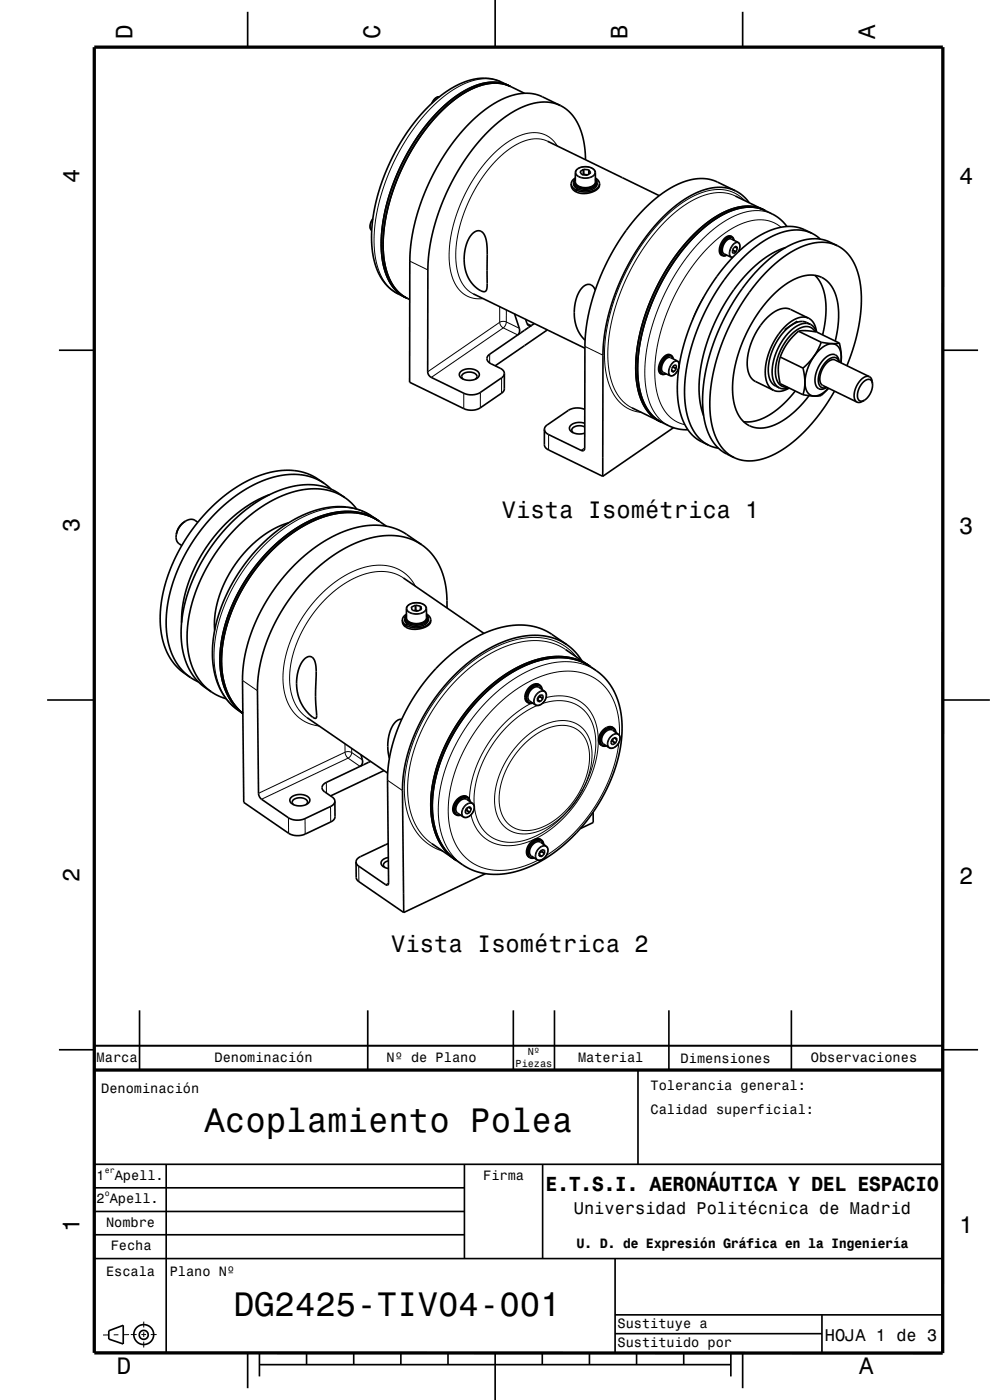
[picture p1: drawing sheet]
<svg xmlns="http://www.w3.org/2000/svg" width="210mm" height="297mm" viewBox="0 0 210 297" stroke-linecap="round" stroke-linejoin="round" font-family="sans-serif">
<g fill="none" stroke="#000" stroke-width=".35">
<path d="M52.5 2.5v7.5M105 0v10M107.9 18.2l-1.4-.5-1.2-.2h-1.4l-1.4 .2-3.2 1.1-3 1.9-3 2.7-3.1 3.4-2.6 3.7-2.4 4.4-2 4.6-1.3 4.4-.8 4.2-.2 4.2 .4 3.8 1 3.1 .8 1.3 .9 1.1 .9 .8 1.1 .7M107.9 18.2l-2.1-1-1.6-.5a12.1 12.1 0 0 0-8.9 2.3 38.9 38.9 0 0 0-14.4 19.8 29.7 29.7 0 0 0-1.5 16.7 10.1 10.1 0 0 0 5.1 6.9l1.5 .7M107.9 18.2l-1.4-.5-1.2-.2h-1.4l-1.4 .2-2.8 1-3.2 1.9-3.2 2.8-2.9 3.2-2.5 3.5-2.6 4.6-2 4.5-1.3 4.2-.9 4.7-.2 4.2 .4 3.6 1 3.1 .7 1.4 .8 1.1 1 .9 1.2 .7M107.9 18.2l.4 .1M108.3 18.3l2.9 1.5M157.5 2.5v7.5M93.2 20.5a1.78 1.78 0 0 0-1.6 1.4M93.5 23.7l2.1-1.9 2-1.6 2.1-1.2 1.9-.8 1.7-.4 1.9-.2 1.6 .2 1.5 .5-1.4-.4-1.2-.2-1.3-.1-1.5 .3-1.5 .4-1.8 .8-2.9 1.8-3 2.6-2.9 3.2-2.8 3.9-2.4 4.4-2 4.8-1.3 4.4-.8 4.3-.2 4.2 .4 3.7 1 3 .7 1.1 .9 1.3 .9 .8 1.2 .7-1.5-1-1.3-1.4-1-1.7-.7-2.1-.5-2.3-.1-2.7 .1-2.9 .4-2.9 .7-3 1-3.2 1.2-3.2 1.4-2.9 1.8-3.1 1.7-2.6 2.1-2.6zM116.1 30l23.7 11.5M118.9 22.4l-1.4-.5-1.6-.3-1.7 .1-1.8 .4-1.9 .7-1.9 1.1-3.7 2.7-2 2-1.9 2.1-3.2 4.5-2.7 5-2.3 5.5-1.4 5.3-.6 4.8-.1 23.3 .2 .4 .5 .5 7 3.4a3.9 3.9 0 0 0 3.5-.2l4.7-3.2 .4-.8"/>
<path d="M118.9 22.4l-4.6-2.2-1.4-.3-1.7-.1-1.9 .3-1.8 .5-2.1 1-2.1 1.4-2.2 1.8-2.1 1.9-2.1 2.5-2.1 2.9-1.6 2.5-1.6 3-1.6 3.4-1.1 3-1.3 5.1-.6 4.6-.1 27.4 11.5 5.6a3.9 3.9 0 0 0 3.5-.2l4.9-3.5 .2-.5v-3.3M118.9 22.4l1.1 .7 1.1 .9 .9 1.2 .8 1.4 1 3.3 .4 4M121.2 39l.2 .7 .8 .6M121.2 39a1.66 1.66 0 0 0 1 1.7M121.7 38.7a1.95 1.95 0 0 0 2.3 1.7 2.33 2.33 0 0 0 2.7-1.4v-.3M121.7 38.7a2.49 2.49 0 0 0 3 1.4l.9-.2a1.4 1.4 0 0 0 1.1-1.2M122 37.8l-.6 .6-.2 .6M122 37.9l-.3 .8M122 38.1a1.18 1.18 0 0 0 1.1 1.7 2.67 2.67 0 0 0 3.4-1.1l-.2-.6M122.3 36a2.79 2.79 0 0 1 3.9 .3l.1 2.3a2.22 2.22 0 0 1-3 1.1 1.43 1.43 0 0 1-1.3-1.1l.1-2.1zM123 36.4l.4 .6 1.1 .2M123 36.4h.1"/>
<path d="M123.8 35.9l-.8 .5M123.8 36.9l-.2 .2M123.8 36.9l.9 .2M123.8 35.9h.1M123.8 35.9l1.1 .1M123.8 35.9v1M123.8 36.9h.1M124.6 37.2h-.1M124.9 36h.1M124.9 36v.9M124.9 36l.4 .7-.7 .5M126.3 37.8l.6 .5 .3 .7"/>
<path d="M126.3 37.9l.4 .8M127.2 39a2.4 2.4 0 0 1-2.6 1.7h-1.3l-1.1-.4M127.2 39a1.56 1.56 0 0 1-1.4 1.7 4.5 4.5 0 0 1-3.6 0M79.1 46.4a1.86 1.86 0 0 0-.3 2.5M100.1 49.7a1.52 1.52 0 0 1 1.6-.7 1.52 1.52 0 0 1 1.2 1.2l.4 2.4v8.3a.79 .79 0 0 1-.3 .9 .79 .79 0 0 1-1-.1 7.7 7.7 0 0 1-3.4-8.3l.6-2.3zM122.2 40.3v.4M122.6 40.1l-.4 .2M147.1 49.8l2.1-1.9 2-1.5 1.8-1.1 2.2-.9 1.7-.5 1.9-.2 1.6 .2 1.5 .6-1.4-.5-1.2-.2h-1.4l-1.5 .2-2.8 1-3.2 1.9-3 2.6-2.9 3.2-2.7 3.9-2.6 4.5-1.8 4.1-1.4 4.7-.9 4.7-.2 4 .4 3.7 1 3.2 1.5 2.3 1 .9 1.2 .7-1.6-1-1.2-1.4-1-1.8-.7-2-.5-2.4-.1-2.6 .1-2.7 .4-2.8 .7-3.5 .9-2.7 1.1-3 1.5-3.2 1.6-2.8 1.7-2.7 2.1-2.6zM154.2 54.1l-.5 .2-.4-.1M155.2 50.2a1.65 1.65 0 0 0-2.1 1.1 2.13 2.13 0 0 0-.1 2.8l.3 .1M155.2 50.2a2.26 2.26 0 0 0-2.2 1.9l-.2 .7a1.27 1.27 0 0 0 .5 1.4M155.2 50.2l.3 .3 .2 .5"/>
<path d="M155.3 53.4l.3 .4M155.3 53.4h.1M155.4 53.1l.8 .3M155.6 53.8h.1M155.6 52.6l-.3 .8M155.6 52.6l.6-.4 .2 .4M155.6 52.6h.1M155.7 51a.84 .84 0 0 0-.8-.7 .84 .84 0 0 0-.8 .5 2.84 2.84 0 0 0-.8 3.3l.3 .1 .5-.1M156 41.6l6.3 3M156 40.5l-4.2-2-1.4-.5-2.5-.1-2.4 .5-3.1 1.4-2.9 2-3 2.7-2.9 3.3-2.9 4.4-2.6 4.8-2 5.1-1.3 4.8-.5 2.9-.2 3-.1 22.5-.2 .3-.5-.1-7.1-3.4a1.26 1.26 0 0 1-.7-1M156 40.5l-1.2-.5-1.5-.2h-1.5l-1.5 .2-3.1 1.2-3.6 2.2-3.4 3.1-3 3.6-2.9 4.2-2.4 4.6-1.4 3.5-1.2 3.5-.7 3.2-.6 3.5-.1 2.5v25.9M156 40.5l1.6 1.1 1.3 1.4"/>
<path d="M156.2 53.4l-.6 .4M156.4 52.6h.1M156.4 52.6l-.2 .8M156.4 52.6l-.5-.2 .5 .2M156.7 53.4a1.51 1.51 0 0 0-.1-2l-1.5-.7a2.02 2.02 0 0 0-1.9 2.1 .94 .94 0 0 0 .4 1l1.4 .7 .4 .1M162.3 44.6l-1.3-.4-1.3-.2-2.7 .2-3 1-3.2 1.9-3.2 2.7-2.8 3.3-2.6 3.5-2.5 4.5-2 4.6-1.4 4.6-.9 4.5-.1 4 .4 3.8 1 3.1 1.5 2.3 1 .9 1.2 .7M162.3 44.6l1.5 .8a8.5 8.5 0 0 1 3.1 2.6M166.6 52.5l-1.7 .7-2.1 1.1-1.9 1.5-2.1 1.9-1.9 2.2-1.6 2.1-1.8 2.7-1.4 2.7-1.2 2.7-1 2.8-.8 2.8-.5 2.9-.3 2.6v2.6l.3 2.2 .7 2.2M172.2 49.5l1.8 1.2M172.2 49.5l-1.1-.4-1.3-.3h-1.2l-1.8 .2-3.1 1.2-3.2 2-3.1 2.6-3 3.5-2.8 4.1-2.2 4-1.9 4.6-1.4 4.6-.7 4.5-.2 3.7 .5 3.7 1 3.2 1.6 2.2 .9 .8 1.1 .7M172.2 49.5l-2.9-1.2-1.3-.2h-1.3l-1.6 .2-1.7 .6-3.3 1.8-3.4 2.6-3.2 3.5-2.8 3.8-2.7 4.8-2 4.8-1.5 5.1-.7 4.7-.1 4.3 .7 3.5 .6 1.7 .8 1.4 .8 1.2 .9 .8 2.8 1.5M172.9 58.4l.8 1 .6 1.2 .5 1.4 .3 1.6v3.9l-.6 3.5"/>
<path d="M177.6 52.1l1.9 1.4 1.5 2.1 1.1 2.7 .6 3.4v3.6l-.6 4.2-.9 3.7-1.6 4.4M177.6 52.1l-1.2-.4-1.2-.3h-1.4l-1.5 .2-3.1 1.1-3.2 2-3 2.6-3.1 3.4-2.8 4.1-2.2 4-1.8 4.1-1.4 4.6-.9 4.7-.2 4 .4 3.8 1 3.1 .7 1.2 .9 1.2 1 .9 1.1 .7M177.6 52.1l-2.9-1.2-1.3-.2h-1.3l-1.6 .2-1.6 .5-3.3 1.8-3.4 2.6-3.4 3.6-2.9 4.1-2.6 4.7-2 4.9-1.4 4.6-.7 4.7-.1 4.5 .7 3.7 1.3 2.8 .8 1.2 1 .9 2.8 1.6M12.5 74.3h7.5M86 63.1l.9 .5M97.7 78.8a2.87 2.87 0 0 1 3.9 .3 1.35 1.35 0 0 1-1.5 1.6 2.05 2.05 0 0 1-2.7-1.3zM100.4 62.3l23.7 11.6M109.2 66.6l1 3.2v.7l-.4 .6M111.5 67.7l.3 .8a.65 .65 0 0 0 .9 .6M112.7 69.1l-8.8 6a1.09 1.09 0 0 0-.6 1.2 1.09 1.09 0 0 0 .9 .9l2 1a1.28 1.28 0 0 1 .8 1M113.3 68.6l-.6 .5M116.1 70l-11.1 7.6"/>
<path d="M126.3 61.5a1.58 1.58 0 0 0-1.4-1.2 1.58 1.58 0 0 0-1.6 1 8.9 8.9 0 0 0 .8 10.9M141.2 76.2l.4-.3 .5-.1 1.6 .8a1.79 1.79 0 0 1-.3 2.5 1.17 1.17 0 0 1-1.3 .6l-1.4-.7a1.8 1.8 0 0 1 .2-2.4zM141.3 79.3l-.5 .2-.4-.1M142.3 75.4a1.65 1.65 0 0 0-2.1 1.1 2.13 2.13 0 0 0 0 2.8l.2 .1M142.3 75.4a2.27 2.27 0 0 0-2.2 1.9l-.2 .7a1.27 1.27 0 0 0 .5 1.4M142.3 75.4l.3 .3 .2 .4M142.5 78.8v.1M142.5 78.6l.5 .3M142.5 78.9h.5M142.8 76.1a.84 .84 0 0 0-.8-.7 .84 .84 0 0 0-.8 .5 2.84 2.84 0 0 0-.8 3.3l.3 .2 .5-.1M143 77.5l-.5 .7v.6M143 78.9h.1"/>
<path d="M143 77.5h.1M143 77.5h.5M143.5 78.2l-.5 .7M143.5 77.5h.1M143.5 77.5v.7M143.5 78.2h.1M143.5 78.2l-.8-.4 .8 .4M165.5 75.7a9.7 9.7 0 0 0 0 5.7l4.8 2.3M165.5 75.7l4.8 2.4M167.6 69.2h-.1M169.1 68.4v-.3l-2.6 1.8v.2M169.4 70.3l.2-.1a10 10 0 0 1 3.6 .2"/>
<path d="M169.4 70.3a12.7 12.7 0 0 0-3.9 5.4M169.4 70.3l4.8 2.3M170.3 78.1a9.8 9.8 0 0 1 0 5.6M171.5 67.5a3.5 3.5 0 0 1 1.7 2.9M171.5 67.5a4.5 4.5 0 0 0-4.8 1.6l-1.5 1.7-1.3 2.2-1 2.5-.5 2.3a4.8 4.8 0 0 0 1.6 5h.1M171.5 67.5l-3.8-1.9a4.5 4.5 0 0 0-4.8 1.6l-1.5 1.8-1.4 2.3-.9 2.3-.6 2.5a4.6 4.6 0 0 0 1.7 4.8l3.9 1.9M171.9 68.8l-.8-.4a4.1 4.1 0 0 0-4.5 1.6l-1 1.2-1.1 1.7-1.2 3a5.7 5.7 0 0 0 .8 5.7l1.2 .7M171.9 68.8l.8 .7 .5 .9M171.9 68.8a4.1 4.1 0 0 0-4.4 1.6l-1.1 1.2-.9 1.5-.8 1.5-.5 1.7a5.9 5.9 0 0 0 .6 5.7l.5 .3M172.9 70.4a2.42 2.42 0 0 0-3.7-.5 11.1 11.1 0 0 0-4.5 10.4 2.2 2.2 0 0 0 2.3 1.8M173.2 70.4l4.9 2.4M174.2 72.6a9.4 9.4 0 0 0 3.9 .2"/>
<path d="M174.2 72.6a12.7 12.7 0 0 1-3.9 5.5M177.2 72.4l.5-2.8 .2-2.5-.1-2.4-.5-2-.7-1.6-1.1-1.4-1.4-1-1.6-.3-1.7 .1-1.9 .5-1.7 1-2.1 1.5-1.9 1.9-1.7 2.1-1.6 2.3-1.5 2.8-1.3 3-.8 2.6-.6 2.7-.3 2.8 .1 2.8 .4 1.9 .8 1.7 .9 1.2 1.3 1 1.6 .5 1.8-.1 1.7-.4 1.9-1 2-1.4 1.8-1.8 1.9-2.2M178 76.8a1.29 1.29 0 0 0-1-1 1.29 1.29 0 0 0-1.3 .5 5.2 5.2 0 0 0-1.9 5.5l.7 .5 .9-.1a1.47 1.47 0 0 1-1.8 .2 1.47 1.47 0 0 1-.7-1.6 6.1 6.1 0 0 1 3.5-5.6 1.42 1.42 0 0 1 1.6 1.6M178.1 72.8l.3 2.3v1.9M178.4 77a3.6 3.6 0 0 0-1.2-3.9 3.6 3.6 0 0 0-3.9 1.6 9.2 9.2 0 0 0-2.3 7.9 2.07 2.07 0 0 0 3.4 .9l1.3-1.1-.4 .5a2.92 2.92 0 0 1-3.4 1.1l-1.6-.3M184.4 79.9l-7.3-3.5a2.54 2.54 0 0 0-2.6 1.8 2.99 2.99 0 0 0-.1 3.5l7.4 3.6M184.4 79.9a2.54 2.54 0 0 0-2.6 1.8 3 3 0 0 0-.1 3.6h.1M184.4 79.9l.1 .1a1.68 1.68 0 0 1 .6 1.4M200 74.3h7.5M98.3 80.4a.74 .74 0 0 1-.3-.8 .74 .74 0 0 1 .7-.5 1.82 1.82 0 0 1 2.5 .8l-.3 .5M115.5 91.1v3.2a1.31 1.31 0 0 0 .9 1.2l11.5 5.5M124 89.8a2.62 2.62 0 0 0-3.2 .9 1.83 1.83 0 0 0 2.4 1.4l.8-.2"/>
<path d="M124 90.6a1.9 1.9 0 0 0-2.7 .6l.3 .6M124 86.9a3.9 3.9 0 0 0-3.4 .2l-4.7 3.2-.4 .8M134.1 86.5l7.8 3.8a8.5 8.5 0 0 0 4 .9M142.9 90.7l-15 10.3M150.3 94.4l2.1 .7M165.3 82.3l.9 .2 1.2-.2M167.4 82.3a3.5 3.5 0 0 1-3.3 .5M168.7 82.9l-2.7 3-2.7 2.1-1.4 .7-1.6 .6-1.3 .2h-1.3M177 83l-2.4 3.7-2.4 3.2-2.8 2.9-3.1 2.4-3 1.6-2.8 .8-2.7 .1-2.1-.6M183.3 84.9a1.69 1.69 0 0 1-1.4 .5l-.1-.1M185.1 81.4a.94 .94 0 0 0-.7-.9 .94 .94 0 0 0-1.1 .4 3.5 3.5 0 0 0-1.1 4 .89 .89 0 0 0 1.1 0M185.1 81.4a4.1 4.1 0 0 1-1.8 3.5"/>
<path d="M37.4 113.3v.9l.2 .7 1 .8M39.3 110.6l-1.2 1.1-.7 1.6M39.3 110.6l.7-.3 .8-.1 1.2 .6M39.3 110.6l-1.3 1.1-.6 1.6M57.1 116.8l3.1-2.8 3-2.1 3.2-1.8 3.1-1 2.8-.5h2.8l2.6 .6 2.5 1.2-2.6-1.3-1.6-.4-1.7-.2-2 .1-1.8 .2-3.7 1.2-3.8 2-3.8 2.8-3.3 3.2-2.9 3.7-2.5 4.1-2 4.4-1.2 4.3-.6 4.3 .2 4 .8 3.4 .7 1.5 .9 1.4 1 1.2 1.2 1.1-1.3-1.2-1.3-1.6-.9-1.6-.6-1.9-.5-2.2-.2-1.9v-2.6l.3-2.6 .6-2.7 .8-2.4 2.1-4.9 3.1-4.9zM57.2 104.9l-3.9 1.9-3.3 2.4-3.3 3.2-2.8 3.5-2.3 3.9-1.7 4-1.1 4.2-.3 4.1M57.7 116.7l2.9-2.5 3-2.2 3.3-1.7 2.9-1 2.9-.5h2.8l2.6 .6 2.4 1.2-1.4-.8-1.5-.6-1.5-.3-1.7-.2-3.4 .3-3.9 1.2-3.8 2-3.4 2.5-3.3 3.2-3 3.6-2.6 4.3-2 4.2-1.4 4.5-.6 4.1 .1 4 .7 3.3 .7 1.6 .9 1.5 1.1 1.4 1 .9-1.4-1.3-1-1.5-.9-1.6-.7-2.1-.4-2-.1-2.4 .1-2.1 .3-2.6 1.3-4.7 .9-2.5 1.3-2.7 2.9-4.6 1.9-2.3zM61.2 110.9l-3.2 1.4-2.9 1.8-2.8 2.7-2.5 3.1-2 3.4-1.5 3.8-.7 3.3-.1 3.3M68.7 102.5l-2.9-1.8-1.5-.5-1.5-.3-2-.1-1.8 .1-3.8 .9-3.8 1.8-4.2 2.9-3.7 3.5-3.2 4.1-2.6 4.2-2 4.7-1.3 4.5-.3 2.4-.1 2.3 .1 2 .3 2.1 .6 2.1 .7 1.6 .9 1.4 1.1 1.2 2.7 2.1M68.7 102.5l-1.5-.8-1.3-.6-1.7-.3-1.6-.2-2 .1-1.8 .3-3.7 1.2-3.8 2.1-3.6 2.7-3.2 3.2-3.1 3.9-2.6 4.3-1.9 4.5-1.1 4.2-.6 4.4 .3 3.8 .4 1.8 .6 1.7 1.6 2.7 1.1 1.2 1.2 1M68.7 102.5l1.5 1.3M73.2 105.6l-1.8-1.2-1.3-.7-1.6-.5-1.6-.3-1.8-.1-1.8 .2-1.9 .4-2.1 .6-3.9 1.9-4.1 3-3.7 3.5-3 3.9-2.7 4.5-2 4.7-1.1 4.5-.4 4.5 .4 3.9 .6 1.9 .7 1.6 .9 1.4 1 1.3 2.8 2.2"/>
<path d="M73.2 105.6l-1.4-.8-1.5-.6-3.1-.5h-1.8l-2 .4-3.8 1.2-3.7 1.9-3.7 2.8-3.5 3.5-2.9 3.7-2.4 4.1-2 4.4-1.2 4.5-.5 4.3v2.3l.3 1.9 1 3.3 .7 1.4 .9 1.3 1.1 1.2 1.1 .9M73.2 105.6l1.4 1.2 1.1 1.2M82 111.6l-4.1-2.7-2.8-1.1a16.5 16.5 0 0 0-11.7 1.9 35.4 35.4 0 0 0-18.3 27.7 15.1 15.1 0 0 0 4.4 12.5l2 1.5M89.5 115.6l-1.9-1-1.7-.6-1.8-.3-2.1-.1-2.2 .3-2.1 .5-2.3 .8-2.1 1-2.1 1.3-2.3 1.6-2.2 1.9-2.2 2.2-1.8 2.1-1.9 2.6-2.7 4.7-1.2 2.7-1.1 3.2-.7 2.6-.4 2.9-.1 2.3 .2 22 .2 .7 .4 .5 5.8 4a3.9 3.9 0 0 0 3.5 .2l5.4-2.6a1.39 1.39 0 0 0 .9-1.1M89.5 115.6l-4.5-2.9-1.8-.8-1.7-.4-2.1-.1-2.4 .2-2.4 .6-2.7 1-2.6 1.3-2.6 1.7-2.4 1.9-2.3 2.2-2.3 2.6-1.8 2.4-1.7 2.8-1.6 3-1.1 2.7-1 2.9-.6 2.7-.4 3 .2 27.8 9.5 6.6a3.9 3.9 0 0 0 3.5 .1l5.4-2.5a1.37 1.37 0 0 0 1-1.1l-.1-3.3M89.5 115.6l1.3 1 1.1 1.2 1 1.6 .7 1.5 1 3.6 .2 4.5M64.5 139.9a1.25 1.25 0 0 1 1.4-.6 1.25 1.25 0 0 1 .9 1.1l.2 1.3a79.8 79.8 0 0 0 .1 10.5l-.1 .2a6.7 6.7 0 0 1-3.6-4.5 8.6 8.6 0 0 1 1.1-8zM85.4 131.5l.1 .6 .5 .5M85.4 131.5a1.49 1.49 0 0 0 .6 1.5M85.6 122.6l17.1 11.8M86 132.6v.4M86.2 130.3l-.7 .6-.1 .6"/>
<path d="M86.2 130.5l-.3 .7M86.4 132.4l-.4 .2M86.5 128.5a2.8 2.8 0 0 1 3.9 .3l.1 2.3a2.22 2.22 0 0 1-3 1.1 1.43 1.43 0 0 1-1.3-1.1v-2.1zM87.3 128.8l.1 .6M87.3 128.8v.1M87.4 129.4l.1 .1M87.5 129.5l1 .2M88.1 128.4l-.8 .4M88.1 129.4l.6 .2M88.1 129.4l-.2 .2M88.2 128.4h-.1M88.2 128.4l1 .2"/>
<path d="M88.2 128.4l-.1 1M88.5 129.7h.1M89.2 128.6h.1M89.2 128.6v.7M89.2 128.6l.2 .6M89.4 129.3l-.9 .4M89.4 129.2v.1M90.5 130.3l.2 .1M90.5 130.4l.4 .8M90.5 130.5a1.12 1.12 0 0 1-1 1.7 2.81 2.81 0 0 1-3.4-.9l.1-.7M90.7 130.4l.5 .5 .2 .6M90.7 130.4l-.2 .1"/>
<path d="M90.9 131.2a1.89 1.89 0 0 1-2.2 1.7 2.42 2.42 0 0 1-2.8-1.4v-.3M90.9 131.2a2.44 2.44 0 0 1-3 1.4l-1.1-.3a1.38 1.38 0 0 1-.9-1.1M91.4 131.5a2.46 2.46 0 0 1-2.7 1.7l-1.5-.1-1.2-.5M91.4 131.5a1.75 1.75 0 0 1-1.7 1.7 4.4 4.4 0 0 1-3.7-.2M120 137.8l6.5 4.5a13.7 13.7 0 0 1 5.4 11.1 33.3 33.3 0 0 1-9.1 22.7 26.9 26.9 0 0 1-15.8 9.3 12.6 12.6 0 0 1-8.9-1.9l-1.3-.9M120.2 136.7l-3.8-2.6-2.4-1-2.8-.5-3.4 .2-3.8 1-3.9 1.9-3.8 2.6-3.4 3-3.3 3.9-3 4.6-2.2 4.7-1.5 4.7-.5 2.6-.2 2.8 .1 23.1-.2 .1-.3-.1-5.7-4-.5-.4-.1-.4M120.2 136.7l-1.4-.8-1.6-.6-1.6-.4-1.9-.1-1.8 .1-2.1 .3-2.1 .6-2.3 .9-2.3 1.3-2.1 1.3-4 3.4-3.7 4-2.8 4.1-2 3.7-1.4 3.4-1.1 3.8-.5 3.2-.1 2.8 .2 25.9M120.2 136.7l1.8 1.6 1.4 1.9M10 148.5h10M40.4 143.7l1.7 1M44.8 146.8l1.4 .8 1.8 .6M65.1 152.3l17.1 11.7"/>
<path d="M85.2 152.6a2.75 2.75 0 0 0-2.4 2.3 10 10 0 0 0-.2 6M101.8 147.5l3.3-2.8 2.8-2 3.3-1.8 3-1.1 2.8-.5 2.9 .1 2.6 .5 2.4 1.3-2.6-1.3-1.6-.4-1.7-.2h-2l-1.8 .3-3.7 1.2-3.4 1.7-4 2.9-3.7 3.7-2.7 3.5-2.5 4-2 4.5-1.2 4.2-.6 4.6 .2 4 1 3.4 .7 1.5 .9 1.4 1 1.1 1.3 1.1-1.5-1.3-1.1-1.4-1-1.6-.7-1.9-.5-2-.3-2.1v-2.3l.3-2.8 .5-2.6 .7-2.5 1-2.5 1.2-2.6 1.4-2.4 1.8-2.7zM112 149.1l.4 .1h.6M114 148.1v.7M114 148.4l.6 .4M114 148.8h.1M114 148v.1M114 148.8h.6M114.5 147.5v.3M114.5 145.4a1.96 1.96 0 0 0-2.7 1.1l-.4 .8a1.43 1.43 0 0 0 .6 1.8M114.5 145.4l.4 .3 .1 .6M114.5 145.4a2.4 2.4 0 0 0-2.9 2.1 1.47 1.47 0 0 0 .4 1.6"/>
<path d="M114.5 147.8l-.5 .5M114.5 147.8l.7 .4M114.5 147.8h.1M114.6 147.4l-.6 .6M114.6 147.4l.6 .1v.7M114.6 147.4h.1M114.6 148.8h.1M114.9 146.2a1.13 1.13 0 0 0-.8-.8 1.13 1.13 0 0 0-1.2 .4 2.32 2.32 0 0 0-.8 3.2l.8 .1M115.2 148.2l-.6 .6M115.2 148.2h.1M125.2 141.4l-1.4-.8-1.5-.6-1.4-.3-1.8-.2-1.8 .1-1.8 .2-3.8 1.3-3.9 2-3.5 2.7-3.5 3.4-3 3.9-2.5 4.1-1.9 4.5-1.2 4.2-.5 4.3v1.9l.3 2.3 1 3.3 1.5 2.7 1.1 1.2 1.2 1M127.6 158.1l.5 .2 .5-.1"/>
<path d="M129.9 156.8l-.3 .7 .3 .5 .7-.3M129.9 156.8h.1M129.9 157.2l-.3 .1M129.9 157.2l.7 .5M129.9 157.2h.1M130.2 156.6l-.3 .6M130.2 154.4a1.99 1.99 0 0 0-2.9 1.2l-.1 .3a1.66 1.66 0 0 0 .4 2.2M130.2 154.4l.3 .4 .1 .6M130.2 154.4a2.35 2.35 0 0 0-3 2 1.5 1.5 0 0 0 .4 1.7M130.4 156.5l.5 .4M130.5 156.4l-.6 .4M130.5 156.4h.1"/>
<path d="M130.6 156.4l.3 .5M130.6 155.3a1.13 1.13 0 0 0-.9-.9 1.13 1.13 0 0 0-1.2 .5 2.32 2.32 0 0 0-.8 3.1l.9 .2M130.6 157.7h.1M130.9 156.9h.1M130.9 156.9l-.3 .8M200 148.5h10M61.7 169.2a2.82 2.82 0 0 1 4 .3 1.52 1.52 0 0 1-1.8 1.5 1.94 1.94 0 0 1-2.4-1.3zM64.9 170.7a.76 .76 0 0 0 .3-.9 .76 .76 0 0 0-.8-.5 1.79 1.79 0 0 0-2.4 .9l.3 .5M76.6 160.1l.3 1.5-.2 .7-.3 .3M78.6 161.5l-9.4 4.5a1.08 1.08 0 0 0-.9 .9 1.08 1.08 0 0 0 .6 1.1l1.8 1.3 .3 .7M81.4 163.5l-11.3 5.4M82.3 179l-5.9 2.7a1.37 1.37 0 0 0-.9 1.2"/>
<path d="M91.6 179l5.2 3.6M96.7 172.8l.4 .2 .6-.1M99 171.5l-.4 .7 .4 .5 .6-.3M99 171.4v.1M99 171.9l-.3 .1M99 171.9l.7 .5M99 171.9h.1M99.2 171.3l-.2 .6M99.2 169.1a1.95 1.95 0 0 0-2.7 1.1l-.2 .5a1.6 1.6 0 0 0 .4 2.1M99.2 169.1a2.4 2.4 0 0 0-2.9 2.1 1.43 1.43 0 0 0 .4 1.6M99.2 169.1l.4 .4 .1 .6M99.6 171.1l-.6 .3"/>
<path d="M99.6 171.1h.1M99.6 170a1.13 1.13 0 0 0-.8-.9 1.13 1.13 0 0 0-1.2 .4 2.32 2.32 0 0 0-.8 3.2l.9 .2M99.6 171.1l.4 .5M99.7 172.4h-.1M100 171.6h.1M100 171.6l-.3 .8M100 171.6l-.6-.4 .6 .4M114.9 178.2a1.96 1.96 0 0 0-2.8 1.1l-.2 .4a1.61 1.61 0 0 0 .4 2.2M114.9 178.2a2.36 2.36 0 0 0-2.9 1.9 1.58 1.58 0 0 0 .3 1.8M114.9 178.2l.3 .4 .1 .5M115.3 179.1a1.14 1.14 0 0 0-.9-.9 1.14 1.14 0 0 0-1.1 .4 2.32 2.32 0 0 0-.9 3.2l.9 .2M121 171.4l-.4 .4"/>
<path d="M121 171.4h.1M123.6 167.5l-1.1 1.9-1.5 2M125.8 172.3v2.2l-2.7 1.3M75.5 182.9l.1 3.2 .3 .7 9.7 6.8M82.4 181.9a1.37 1.37 0 0 0-1.5 1.5l.5 .5 1 .3M82.4 182.6a.88 .88 0 0 0-.9 1.3l.1 .1M103 185.3l-17.4 8.3M112.3 181.9l.5 .2 .5-.1M114.4 181.3l.5 .4M114.8 180.4l.1 .2M114.9 180.6l-.5 .6M114.9 180.6l.6 .5"/>
<path d="M114.9 180.6h.1M115.5 180.4l-.6-.1-.5 .6v.7l.5 .1M115.5 180.4h.1M115.5 180.4v.7M115.5 181.1l-.6 .6M29.6 214.3v12.7M78 214.3v12.7M108.9 214.3v12.7M117.6 214.3v12.7M141.9 214.3v12.7M167.9 214.3v12.7M12.5 222.7h7.5"/>
<path d="M20 221.8h180M135.3 227v20M200 222.7h7.5M19.9 247h180M19.9 257h78.7M19.9 252h78.6M35.2 247v40M98.5 247v20M115.1 247v20M19.9 267h180M19.9 261.9h78.7M130.5 267v20"/>
<path d="M130.5 278.9h69.4M174.4 278.9v8.1M23.1 282.3l3-1.1v3.9l-3-1zM52.5 287v7.5M55 289.5h100M55 287v5M65 287v2.5M75 287v2.5M85 287v2.5M95 287v2.5M105 287v10M115 287v2.5"/>
<path d="M125 287v2.5M130.5 282.9h43.9M135 287v2.5M145 287v2.5M155 287v5M157.5 287v7.5"/>
<circle cx="113.9" cy="147.7" r="1.93"/>
<circle cx="129.6" cy="156.8" r="1.93"/>
<circle cx="98.6" cy="171.5" r="1.93"/>
<circle cx="114.3" cy="180.6" r="1.93"/>
<circle cx="30.5" cy="283.2" r=".96"/>
<circle cx="30.5" cy="283.1" r="2.11"/>
</g>
<g fill="none" stroke="#000" stroke-width=".21">
<path d="M106.4 17.4l-1.3-.4-1.2-.3h-1.4l-1.4 .2-3.1 1.1-3.1 1.9-3.2 2.7-3.1 3.6-2.8 4-2.3 4.2-1.8 4.3-1.3 4.4-.9 4.5-.1 4 .4 3.7 .9 3 .8 1.5 .8 1 .9 .8 1.3 .8M93.2 20.5a1.79 1.79 0 0 0-1.5 1.3M116.1 30l-1.8-.5-2.1 .1-2.2 .8-2.2 1.4-2.3 2-2.2 2.5-1.8 2.6-1.7 3.1-1.3 3-1 3.2-.7 3.4-.1 2.9 .3 2.7 .7 2.2 1.2 1.8 1.5 1.1M118.2 31l-.8-1.2-.8-.7-1.1-.5-1.1-.4-1.1-.1-1.3 .2-1.7 .5-1.3 .5-2.5 1.7-2.9 2.7-2.7 3.6-2.2 3.8-1.9 4.4-1.1 4.1-.4 4.2 .2 3.3 .4 1.6 .6 1.4 .6 1 .8 .9 1 .7 1.1 .5 1.1 .2 1.4-.1M122 36.6a2.25 2.25 0 0 0 3 1.2 1.4 1.4 0 0 0 1.3-1.2M122.4 36a2.65 2.65 0 0 1 3.8 .4 1.57 1.57 0 0 1-2 1.3h-.5a1.32 1.32 0 0 1-1.5-1.5zM79.1 46.5l-.3 .4a1.64 1.64 0 0 0 0 2M86.9 55.4l3.9 1.9M156 41.6l-1.1-.5-1.4-.2h-1.2l-1.8 .2-3.1 1.2-3.1 1.9-3.1 2.7-2.9 3.3-2.6 3.7-2.5 4.4-1.8 4.3-1.4 4.4-.8 4.5-.3 4.3 .4 3.7 1.1 3.1 .7 1.3 .9 1.1 1 .9 1.1 .6M156.6 51.4a2.02 2.02 0 0 0-1.9 2.1 .93 .93 0 0 0 .3 1M156.7 53.4a1.41 1.41 0 0 0-.2-1.9 2.15 2.15 0 0 0-1.5 2.9l.5 .1M157.9 42.5l-1.2-1-1.2-.7-1.4-.4-1.5-.2-1.6 .1-1.8 .5-1.9 .7-1.6 .9-3.7 2.8-3.5 3.7-3.2 4.2-2.6 4.8-2.2 5-1.5 5.6-.7 4.8 .1 4.6 .4 2.2 .4 1.6 .7 1.6 .9 1.3 1 1.1 1.3 .9 1.5 .6 1.4 .3"/>
<path d="M163.8 45.4l-1.1-.4-1.3-.3h-1.3l-1.7 .2-3.2 1.2-3 1.9-3 2.6-3.1 3.4-2.6 3.8-2.4 4.3-1.9 4.4-1.3 4.4-.9 4.5-.2 4.2 .4 3.7 1 3 .6 1.2 1 1.2 1 .9 1.1 .7M165.7 48.2l-1.2-.8-1.1-.5-1.3-.2-1.4-.1-1.5 .3-1.5 .4-3.2 1.7-3.1 2.3-3.3 3.6-2.7 3.8-2.4 4.3-2 4.6-1.3 4.6-.7 4.2v4.3l.6 3.4 .6 1.7 .7 1.3 .8 1 1 .9 1.4 .7 1.2 .4M103.9 75.1v1.9M106 68.4l.2 .6 .6 .6M106 68.4l-15.3 10.5M106 65.1v3.3M106.8 69.6l3 1.5M106.8 69.6l-15.3 10.5M107.4 68.3l-.2 .7-.4 .6M107.4 68.3l-.7-.1-.7 .2M107.4 68.3l2.7 1.3M107.4 65.8v2.5"/>
<path d="M111.8 68.6l.9 .5M124.1 73.5l3.8 1.9M142.7 77.1a.76 .76 0 0 1 1.1-.4 .76 .76 0 0 1 .2 1.1l-.1 .5a1.54 1.54 0 0 1-1.7 1.3 2.01 2.01 0 0 1 .5-2.5zM143.7 76.6a2.02 2.02 0 0 0-1.9 2 .96 .96 0 0 0 .3 1.1M149.3 63l-1.5 2.6-1 2.5M98.4 83.4v3.3M101.9 83.2v3.3M106.4 80.2v3.2M116.4 92.2v3.3M124 95l-.7 .5M78.9 109.5l-1.5-.9-1.4-.5-1.6-.3-1.6-.2-1.9 .1-1.9 .3-3.6 1.2-3.9 2-3.3 2.5-3.7 3.6-2.9 3.7-2.4 4.1-2 4.5-1.2 4.2-.6 4.3 .2 4.1 .9 3.3 .8 1.6 1 1.5 1.1 1.2 1.1 .9M85.6 122.6l-2.1-1-2.3-.4-2.7 .3-2.7 .9-2.7 1.4-2.4 1.8-2.6 2.6-2.2 2.7-1.9 3.2-1.4 3.1-.8 3.2-.4 3 .2 2.6 .7 2.6 1.3 2.2 1.5 1.5"/>
<path d="M86.6 128.5a2.67 2.67 0 0 1 3.7 .3 1.58 1.58 0 0 1-1.9 1.4h-.5a1.29 1.29 0 0 1-1.5-1.5zM88.1 124.4l-.8-1.3-1-1.1-1.1-.9-1.3-.6-1.4-.4-1.7-.2-1.6 .1-1.7 .3-3.3 1.3-3.4 2.1-3.4 3.1-2.8 3.5-2.1 3.6-1.6 4.1-.8 4.2 .1 3.6 .2 1.5 .6 1.7 .8 1.4 .8 1 1 1 1.2 .8 1.2 .5 1.7 .3M90.5 129.1a2.23 2.23 0 0 1-3 1.1 1.43 1.43 0 0 1-1.3-1.1M120 137.8l-1.4-.8-1.4-.5-1.6-.4-1.7-.2h-1.6l-2 .3-3.9 1.3-2.3 1.1-1.9 1.2-3.5 2.7-3.3 3.3-2.9 3.7-2.6 4.5-1.7 4.1-1.2 4.2-.5 4.5 .3 4 .9 3.3 .8 1.6 .9 1.2 1.1 1.2 1.1 .9M122.3 139.4l-1.3-1.4-1.6-1.2-1.4-.7-1.9-.6-1.8-.2h-2l-2.2 .3-2.1 .5-2.3 .9-2.1 1.1-4 2.7-2.2 1.9-2.2 2.2-3.2 4.2-1.5 2.3-1.5 2.8-1.9 4.7-.6 2.5-.5 2.6-.2 4.4 .3 2.6 .5 1.9 .7 1.8 .9 1.6 1.3 1.6 1.2 1 1.6 1 1.6 .7M51.4 144.3l3.2 2.2M73.2 157.8v1.8M73.2 159.6l.8-.2 .6 .2M73.2 159.6l.2 .6 .4 .6M73.2 159.6l-18.4 8.7M74.6 158.8v.8M74.6 159.6l-.2 .8-.6 .4"/>
<path d="M74.6 159.6l2.3 1.6M110.9 158.1l2.2-1.9 2.7-1.5 2.4-.7h2.2a5.9 5.9 0 0 1 4.7 6.3l-.3 2.8-1 3.1-1.5 2.9-1.8 2.3-2.5 2.3-2.4 1.5-2.7 .9h-2.2a5.9 5.9 0 0 1-4.8-6.1l.2-3 1-3.1 1.7-3.1zM112.6 149.2l-2.7 1.7-2.3 2-2.2 2.3-1.9 2.6-1.6 2.8-1.2 2.9-.8 3.2-.3 2.9M113.9 149.7l-3 1.7-3 2.4-2.6 2.9-2.1 3.4-1.5 3.3-.9 3.6-.2 3.2 .4 3 .6 1.5 .6 1 1 1.1 .9 .7 1.1 .6 1.3 .4 2.5 .2 2.9-.6 3-1.4 3.2-2.3 2.5-2.6M114.1 147.1a.97 .97 0 0 1 1.3-.4 .97 .97 0 0 1 .4 1.4 1.66 1.66 0 0 1-2.2 1.3 1.77 1.77 0 0 1 .5-2.3zM115 149.3l1.6-.5 1.7-.2 1.5 .1 1.5 .4 1.3 .6 1.1 .8 1 1.1 .7 1.2 .5 1.5 .4 1.7 .1 1.8-.1 1.9-1 4-1.7 3.8M115.5 146.6a1.99 1.99 0 0 0-2.3 2.2l.3 .7M115.8 148l1.7-.3 1.8-.1 1.7 .3 1.4 .5 1.2 .8 1.1 1.1 .9 1.2 .7 1.6 .4 1.8 .2 1.8-.3 3.8-.6 2.5-.8 2-2.2 4.2-2.9 3.7-3.3 3.1-1.7 1.1-2 1-1.7 .7-1.9 .5-1.6 .1-1.6-.1-1.6-.4-1.4-.8-1.1-.9-1-1.3-.8-1.5-.5-1.5M126.5 142.3l-1.3-.8-1.5-.6-1.6-.4-1.7-.1-2 .1-1.8 .3-3.7 1.1-3.8 2.1-3.6 2.7-3.3 3.2-3 3.9-2.7 4.5-1.8 4.2-1.2 4.3-.5 4.1 .2 4 .3 1.7 .7 1.8 .7 1.4 1 1.6 1.1 1.1 1.1 1M129.6 156.3a.99 .99 0 0 1 1-.6 .99 .99 0 0 1 .9 .8 2 2 0 0 1-2.1 2.1 1.46 1.46 0 0 1 .2-2.3zM131.2 155.7a1.98 1.98 0 0 0-2.4 2.1l.4 .8M131.3 157.6l-.6 3.1-1 3.3-1.4 3.4-1.9 3.5-2.4 3.2-2.4 2.8-2.9 2.6-2.8 2"/>
<path d="M131.4 156l-.1-2.7-.5-3-1-2.4-1.3-2-1.5-1.4-2-1.2-2.1-.7-2.5-.2-2.8 .3-2.6 .7-2.7 1.2-2.5 1.5-2.4 1.8-2.7 2.5-2.4 2.8-2.1 2.8-1.7 3-1.4 3.1-1.1 3.2-.6 3.1-.3 3 .1 2.6 .5 2.6 1 2.6 1.3 2 1.7 1.5 1.9 1.1 2.2 .7 2.6 .1 2.6-.3 2.7-.7 2.4-1.1M61.2 173.5v3.3M64.7 173.7v3.2M69.2 166v2.2M70.1 171.1v3.3M73.8 160.8l2.6 1.8M73.8 160.8l-18.3 8.8M82.2 165.5l3.2 2.2M98.7 171a.99 .99 0 0 1 1-.6 .99 .99 0 0 1 .9 .7 1.99 1.99 0 0 1-2.1 2.2 1.52 1.52 0 0 1 .2-2.3zM100.2 170.4a1.99 1.99 0 0 0-2.3 2.1l.3 .8M115.9 179.5a1.99 1.99 0 0 0-2.4 2.1l.4 .8M123.4 167.9l1.1-2.4 .7-2.3 .3-1.9v-2.1l-.3-1.9-.7-1.6-1-1.3-1.3-.9-1.4-.5-1.9-.1-1.8 .3-1.9 .7-2 1.1-1.8 1.4-1.6 1.6-1.6 2.1-1.3 2.2-1 2.2-.7 2.2-.3 2.2 .1 2 .4 1.9 .7 1.5 1.1 1.2 1.3 .9 1.6 .5h1.8l1.9-.4 1.7-.7 1.9-1.1 1.9-1.5 1.7-1.8"/>
<path d="M76.1 183.7v3.3M82.4 187.4l-.6 .3M114.4 180a.96 .96 0 0 1 1-.5 .96 .96 0 0 1 .8 .8 1.91 1.91 0 0 1-2.2 2.1 1.59 1.59 0 0 1 .4-2.4zM23.1 283.2h-1.2M25.1 283.2h-1M27.4 283.1l-1.3 .1M27.7 283.1h1.3M30 283.1h1M30.5 280.4v1.2M30.5 282.6v1M30.5 284.6v1.3M32 283.1h1.2"/>
</g>
<path d="M20 10h180v277h-180zM19.9 227h180" fill="none" stroke="#000" stroke-width=".7" stroke-linecap="butt"/>
<g font-size="7.2">
<text x="43.4" y="240.1">Acoplamiento Polea</text>
<text x="49.6" y="279.1">DG2425-TIV04-001</text>
</g>
<g font-size="5">
<text x="28.1" y="8.2" transform="rotate(-90 28.1 8.2)">D</text>
<text x="80.6" y="8.2" transform="rotate(-90 80.6 8.2)">C</text>
<text x="133.1" y="8.2" transform="rotate(-90 133.1 8.2)">B</text>
<text x="185.6" y="8.2" transform="rotate(-90 185.6 8.2)">A</text>
<text x="16.8" y="38.7" transform="rotate(-90 16.8 38.7)">4</text>
<text x="203.5" y="39">4</text>
<text x="16.8" y="112.9" transform="rotate(-90 16.8 112.9)">3</text>
<text x="106.5" y="109.8">Vista Isométrica 1</text>
<text x="203.5" y="113.2">3</text>
<text x="16.8" y="187.1" transform="rotate(-90 16.8 187.1)">2</text>
<text x="203.5" y="187.4">2</text>
<text x="83" y="201.9">Vista Isométrica 2</text>
<text x="16.8" y="261.3" transform="rotate(-90 16.8 261.3)">1</text>
<text x="203.5" y="261.6">1</text>
<text x="24.8" y="291.5">D</text>
<text x="182.3" y="291.5">A</text>
</g>
<text font-size="4.3" x="115.7" y="252.7">E.T.S.I. AERONÁUTICA Y DEL ESPACIO</text>
<g font-size="3.6">
<text x="121.7" y="257.5">Universidad Politécnica de Madrid</text>
<text x="175" y="284.4">HOJA 1 de 3</text>
</g>
<g font-size="2.9">
<text x="20.5" y="225.3">Marca</text>
<text x="45.5" y="225.3">Denominación</text>
<text x="82" y="225.3">Nº de Plano</text>
<text x="122.6" y="225.3">Material</text>
<text x="144.4" y="225.4">Dimensiones</text>
<text x="172" y="225.3">Observaciones</text>
<text x="21.5" y="231.8">Denominación</text>
<text x="138" y="231.3">Tolerancia general:</text>
<text x="138" y="236.3">Calidad superficial:</text>
<text x="20.5" y="250.3">1</text>
<text x="24.3" y="250.3">Apell.</text>
<text x="102.5" y="250.3">Firma</text>
<text x="20.5" y="255.3">2 Apell.</text>
<text x="22.5" y="260.3">Nombre</text>
<text x="23.5" y="265.3">Fecha</text>
<text x="122.3" y="264.8">U. D. de Expresión Gráfica en la Ingeniería</text>
<text x="22.5" y="270.8">Escala</text>
<text x="36" y="270.8">Plano Nº</text>
<text x="131" y="281.8">Sustituye a</text>
<text x="131" y="285.8">Sustituido por</text>
</g>
<g font-size="2.2">
<text x="109.4" y="226.4">Piezas</text>
<text x="112" y="223.9">Nº</text>
</g>
<g font-size="1.7">
<text x="22.2" y="248.8">er</text>
<text x="22.2" y="253.8">o</text>
</g>
</svg>
